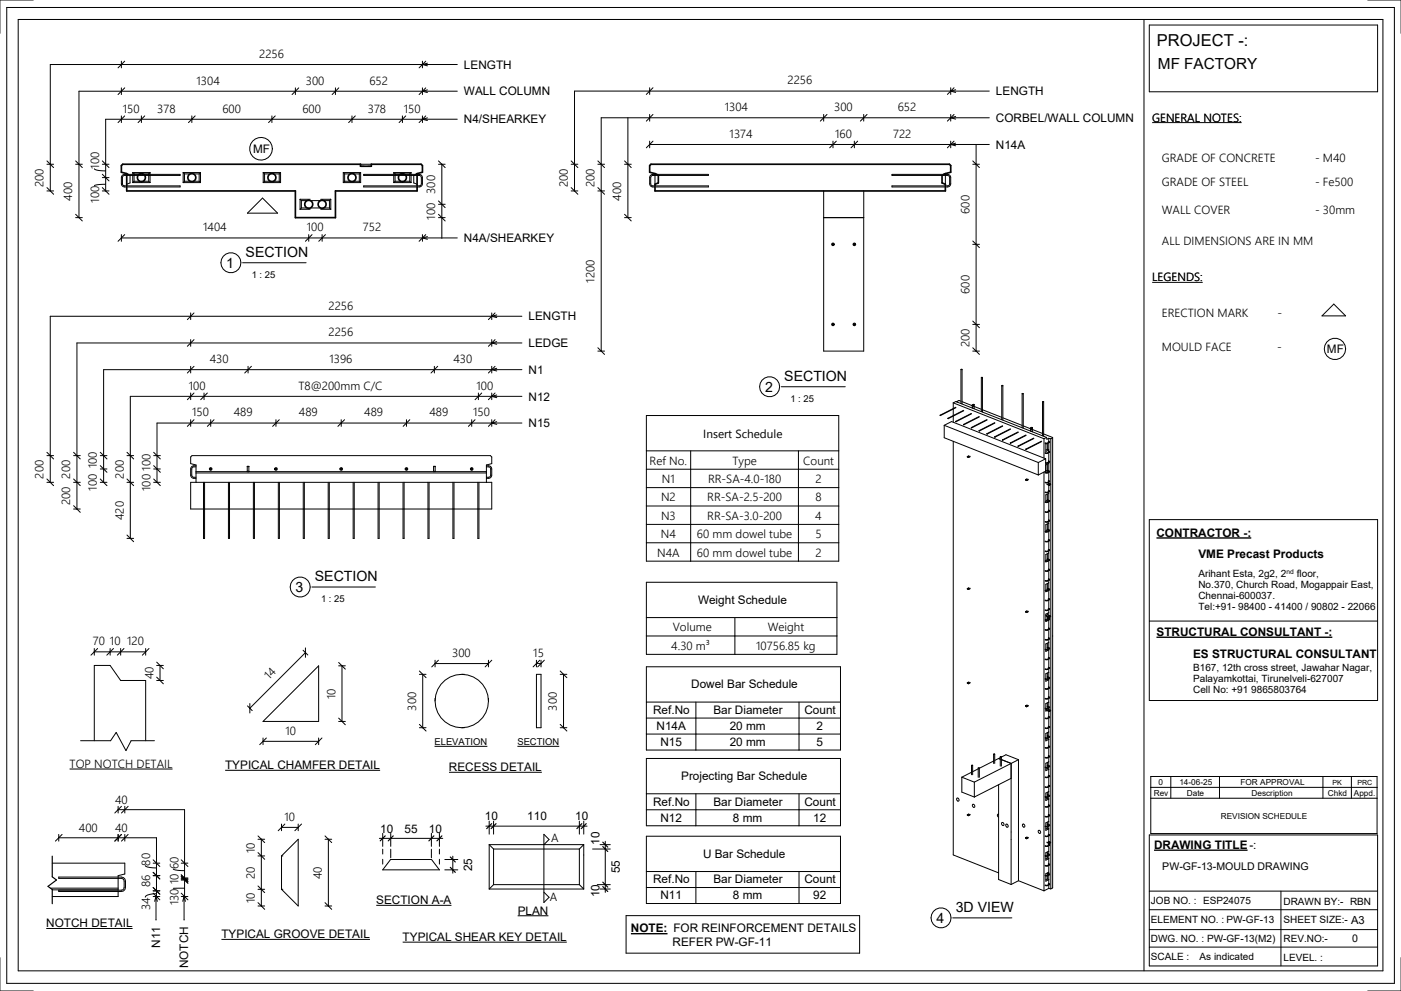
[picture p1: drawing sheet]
<svg xmlns="http://www.w3.org/2000/svg" width="420mm" height="297mm" viewBox="0 0 420 297" stroke-linecap="round" stroke-linejoin="round" font-family="sans-serif">
<g fill="none" stroke="#000" stroke-width=".3">
<path d="M2 2.2h416.1v292.6h-416.1zM5.5 5.8h409.2v285.3h-409.2zM10 0h-10v10M36.4 18.3v2M37.4 18.3l-2 2M126.7 18.3v2M127.7 18.3l-2 2M128.2 18.9l-1.5 .4 1.5 .4M137.1 19.3h-122v29.8M343 5.8v285.3M344.6 7.5h68.5v20h-68.5zM410.1 0h10v10"/>
<path d="M36.4 26.3v2M36.4 34.7v2M37.4 34.7l-2 2M37.4 26.3l-2 2M42.4 34.7v2M43.4 34.7l-2 2M57.5 34.7v2M58.5 34.7l-2 2M81.5 34.7v2M82.5 34.7l-2 2M88.6 26.3v2M89.6 26.3l-2 2"/>
<path d="M100.6 26.3v2M101.6 26.3l-2 2M105.5 34.7v2M106.5 34.7l-2 2M120.7 34.7v2M121.7 34.7l-2 2M126.7 26.3v2M126.7 34.7v2M127.7 34.7l-2 2M127.7 26.3l-2 2M128.2 35.3l-1.5 .4 1.5 .4M128.2 26.9l-1.5 .4 1.5 .4"/>
<path d="M137.1 35.7h-105.4v13.4M137.1 27.3h-113.4v37.9M188.3 35.3v29.9M194.8 26.3v2M194.8 34.3v2M195.8 34.3l-2 2M195.8 26.3l-2 2M247 34.3v2M248 34.3l-2 2M259 34.3v2M260 34.3l-2 2M285.1 26.3v2"/>
<path d="M285.1 34.3v2M286.1 34.3l-2 2M286.1 26.3l-2 2M286.5 34.9l-1.5 .4 1.5 .4M286.5 26.9l-1.5 .4 1.5 .4M296.6 27.3h-124.3v29.9M296.6 35.3h-116.3v70M14.1 48.2l2 2M14.1 49.2h2M14.1 56.2l2 2M14.1 57.2h2M15.1 49.2v8"/>
<path d="M22.7 49.2h2M22.7 48.2l2 2M28.3 50.6l1 .5 2.4 .1M30.7 49.2h2M30.7 57.2h2M30.7 48.2l2 2M30.7 52.2l2 2M30.7 53.2h2M30.7 56.2l2 2M31.7 55.2l-2.4 .2-1 .3M31.7 49.2v8M36.7 52.6l.7-.3h16.6v.3h-16.6l-.5 .2-.2 .4v2.1l.5 .4h16.8v.3h-16.9l-.4-.2-.3-.7v-1.9z"/>
<path d="M38 52l.6 .3M39 52.6v2.2l-1 .4M39.8 54.7h5.2M39.8 51.7h5.2M39.8 51.7v.6M39.8 52.6v2.1M39.8 51.7l.4 .4M40.2 54.3h1.7M40.2 52.1h1.7M40.2 54.3l-.4 .4M40.2 52.1v.2M40.2 52.6v1.7"/>
<path d="M42.9 54.3h1.7M42.9 52.1h1.7M44.6 54.3l.4 .4M44.6 52.1v.2M44.6 52.6v1.7M45 51.7v.6M45 52.6v2.1M45 51.7l-.4 .4M54.9 54.7h5.2M54.9 51.7h5.2M54.9 51.7v3M54.9 51.7l.4 .4"/>
<path d="M55.3 54.3h1.7M55.3 52.1h1.7M55.3 54.3l-.4 .4M55.3 52.1v2.2M58 54.3h1.7M58 52.1h1.7M59.7 54.3l.4 .4M59.7 52.1v2.2M60.1 51.7v3M60.1 51.7l-.4 .4M78.7 59.4l4.5 4.5h-9zM78.9 54.7h5.2"/>
<path d="M78.9 51.7h5.2M78.9 51.7v3M78.9 51.7l.4 .4M79.3 54.3h1.7M79.3 52.1h1.7M79.3 54.3l-.4 .4M79.3 52.1v2.2M82 54.3h1.7M82 52.1h1.7M83.7 54.3l.4 .4M83.7 52.1v2.2M84.1 51.7v3"/>
<path d="M84.1 51.7l-.4 .4M90 59.7h3M90 59.7v3M90 59.7l.4 .4M96.2 59.7h3M99.2 59.7v3M99.2 59.7l-.4 .4M102.9 54.7h5.2M102.9 51.7h5.2M102.9 51.7v3M102.9 51.7l.4 .4M103.3 54.3h1.8"/>
<path d="M103.3 52.1h1.8M103.3 54.3l-.4 .4M103.3 52.1v2.2M106 54.3h1.7M106 52.1h1.7M107.7 54.3l.4 .4M107.7 52.1v2.2M108.1 49.2h3.2M108.1 49.8h1.1M108.1 51.7v3M108.1 51.7l-.4 .4M109.1 52.3h16.8l.7 .7v2.3l-.4 .6-.5 .1h-16.6v-.3h16.6l.5-.2 .1-.4v-2l-.4-.5h-16.8z"/>
<path d="M110.3 49.8h1M118.1 54.7h5.2M118.1 51.7h5.2M118.1 51.7v.6M118.1 52.6v2.1M118.1 51.7l.4 .4M118.5 54.3l-.4 .4M118.5 54.3h1.7M118.5 52.1h1.7M118.5 52.1v.2M118.5 52.6v1.7M121.1 54.3h1.8"/>
<path d="M121.1 52.1h1.8M122.9 54.3l.4 .4M122.9 52.1v.2M122.9 52.6v1.7M123.3 51.7v.6M123.3 52.6v2.1M123.3 51.7l-.4 .4M124.1 52.6v2.2l1 .4M125.1 52l-.6 .3M131.5 49.2h2M131.5 48.2l2 2M132.5 49.2v22.2"/>
<path d="M171.3 49.2h2M171.3 57.2h2M171.3 56.2l2 2M171.3 48.2l2 2M179.3 49.2h2M179.3 57.2h2M179.3 56.2l2 2M179.3 48.2l2 2M187.3 49.2h2M187.3 48.2l2 2M194.8 42.3v2M194.8 43.3h101.8"/>
<path d="M195.1 52.6l.7-.3h16.6v.3h-16.6l-.5 .2-.2 .4v2.1l.5 .4h16.8v.3h-16.9l-.4-.2-.3-.7v-1.9zM195.8 42.3l-2 2M196.4 52v.3M196.4 52.6v2.6M247 57.2v48.1h12v-48.1M249.8 42.3v2M250.8 42.3l-2 2M256.2 42.3v2M257.2 42.3l-2 2M267.5 52.3h16.8l.7 .7v2.3l-.4 .6-.5 .1h-16.6v-.3h16.6l.5-.2 .1-.4v-2l-.4-.5h-16.8zM283.5 52v.3M283.5 52.6v2.6"/>
<path d="M285.1 42.3v2M286.1 42.3l-2 2M286.5 42.9l-1.5 .4 1.5 .4M291.7 49.2h2M291.7 48.2l2 2M292.7 43.3v62M22.7 65.2h2M22.7 64.2l2 2M36.4 70.3v2M37.4 70.3l-2 2M90 62.7h3M90.4 60.1h1.7"/>
<path d="M90.4 60.1v2.2M90.4 62.3l-.4 .4M90.4 62.3h1.7M92.6 70.3v2M93.1 60.1h3M93.1 62.3h3M93.6 70.3l-2 2M96.2 62.7h3M96.6 70.3v2M97.1 60.1h1.7M97.1 62.3h1.7M97.6 70.3l-2 2"/>
<path d="M98.8 62.3l.4 .4M98.8 60.1v2.2M126.7 70.3v2M127.7 70.3l-2 2M128.2 70.9l-1.5 .4 1.5 .4M131.5 65.2h2M131.5 64.2l2 2M131.5 60.2l2 2M131.5 61.2h2M137.1 71.3h-100.7M187.3 65.2h2M187.3 64.2l2 2"/>
<path d="M247 65.2h12M291.7 72.2l2 2M291.7 73.2h2M57.2 93.8v2M58.2 93.8l-2 2M147.4 93.8v2M148.4 93.8l-2 2M148.9 94.4l-1.5 .4 1.5 .4M156.5 94.8h-141.4v49.8M291.7 96.3l2 2M291.7 97.3h2M396.4 94.7l3.5-3.5 3.6 3.5z"/>
<path d="M57.2 109.8v2M57.2 117.8v2M57.2 101.8v2M58.2 109.8l-2 2M58.2 117.8l-2 2M58.2 101.8l-2 2M61.2 117.8v2M62.2 117.8l-2 2M74.4 109.8v2M75.4 109.8l-2 2M130.2 109.8v2M131.2 109.8l-2 2"/>
<path d="M143.4 117.8v2M144.4 117.8l-2 2M147.4 101.8v2M147.4 109.8v2M147.4 117.8v2M148.4 101.8l-2 2M148.4 109.8l-2 2M148.4 117.8l-2 2M148.9 102.4l-1.5 .4 1.5 .4M148.9 110.4l-1.5 .4 1.5 .4M148.9 118.4l-1.5 .4 1.5 .4M156.5 102.8h-133.4v49.8"/>
<path d="M156.5 110.8h-125.4v33.8M156.5 118.8h-117.4v42.6M179.3 105.3h2M179.3 104.3l2 2M288.1 110.8v10.2M288.1 110.7l.4 .1zM288.5 110.8v10.3M291.7 105.3h2M291.7 104.3l2 2M294.2 113.2v10.2M294.3 113.2h.3zM294.6 113.2v10.3"/>
<path d="M300.4 115.6v10.2M300.4 115.6h.3zM300.7 115.6v10.4M306.5 118v10.2M306.5 118h.3zM306.8 118v10.4M14.1 136.6h2M14.1 135.6l2 2M22.1 136.6h2M22.1 135.6l2 2M30.1 136.6h2M30.1 139.6l2 2"/>
<path d="M30.1 135.6l2 2M38.1 136.6h2M38.1 135.6l2 2M46.1 136.6h2M46.1 139.6l2 2M46.1 135.6l2 2M57.2 125.8v2M58.2 125.8l-2 2M58.8 140h-1l-.3 .6 .1 2.2 .4 .3h.8M58.8 139.6l-1.1 .2-.5 .8 .1 2.3 .6 .5h.9M63.2 125.8v2M64.2 125.8l-2 2"/>
<path d="M74.1 139.9h.5M82.7 125.8v2M83.7 125.8l-2 2M102.3 125.8v2M103.3 125.8l-2 2M121.9 125.8v2M122.9 125.8l-2 2M130 139.9h.5M141.4 125.8v2M142.4 125.8l-2 2M145.8 140h1l.3 .6-.1 2.2-.4 .3h-.8M145.8 139.6l1.2 .2 .4 .8-.1 2.3-.6 .5h-.9"/>
<path d="M147.4 125.8v2M148.4 125.8l-2 2M148.9 126.4l-1.5 .4 1.5 .4M156.5 126.8h-109.4v17.8M281.9 124.5v.1M281.9 124.5h.1M283.1 127.5l2.2-1.1 28.2 11.1M283.1 127.5v3.7l28.2 11.2M283.1 127.5l28.2 11.2M284.2 125.4l.1 .1M285.8 120.8v1.7M285.8 122.6v2"/>
<path d="M285.8 124.7v1.9M285.8 132.3v124l13.6 5.4M285.8 120.8l27.2 10.7M285.8 120.8l.8-.4 27.2 10.7M286.6 126.4h.1M286.6 122.1l-4.7 2.4M286.6 122.2l-4.6 2.4M286.9 120.4v.1M286.9 120.4l.4 .2M288.1 120.3l-.7-.2-.5 .3M288.5 120.4l3 1.2M288.9 127.3h.1"/>
<path d="M288.9 123l-4.7 2.4M289 123.1l-4.7 2.4M290 136.9l.4 .3M290 136.9l.4 .1M290.3 136.8h.3zM290.3 136.8h.1M290.4 137v.2M290.4 137.2h.1M290.4 137h.1M290.5 136.6l-.5 .3M290.9 136.9l-.5 .3M290.9 136.8l-.5 .2"/>
<path d="M291.2 123.9l-4.6 2.4M291.3 124.1l-4.7 2.3M291.5 121.5l.2 .1M291.5 121.5v.8M291.5 121.4l.2 .1M291.5 121.4v.1M291.7 121.6v.8M291.7 121.5v.1M291.8 121.6v.2M291.9 122.5h.1M292.1 121.3l-.6 .1M292.1 121.3v1.3"/>
<path d="M292.1 121.3l-.4 .2M292.1 121.9l2.1 .8M293.6 129.1v.1M293.6 129.1h.1M293.6 124.9l-4.7 2.3M293.6 125l-4.6 2.4M294.6 122.8l5.8 2.3M295.9 130.1h.1M295.9 125.8l-4.6 2.4M296 125.9l-4.8 2.3M298.2 131h.1M298.3 126.7l-4.7 2.4"/>
<path d="M298.3 126.8l-4.6 2.4M298.3 131h.1M300.6 131.9h.1M300.6 127.6l-4.7 2.4M300.6 132h.1M300.7 127.8l-4.7 2.3M300.7 125.3l5.8 2.2M302.9 132.8v.1M302.9 132.8h.1M302.9 128.6l-4.6 2.3M303 128.7l-4.7 2.4M305.3 133.7v.1"/>
<path d="M305.3 129.5l-4.7 2.4M305.3 129.6l-4.6 2.4M306.8 127.7l2.2 .8M307.6 134.7h.1M307.6 130.4l-4.7 2.4M307.7 130.5l-4.7 2.4M309 128.4v.8M309 128.4l.1 .1M309 128.3v.1M309 128.3l.1 .1M309.1 128.5v.8M309.1 128.4v.1"/>
<path d="M309.2 128.7l.2-.2-.2 .2M309.2 128.7h.1M309.2 128.6h.1M309.3 128.5l-.1 .2M309.4 129.4h.1M309.5 128.2l.1 1.3M309.5 128.2l-.4 .2M309.5 128.2l-.5 .1M309.6 128.8l3 1.2M309.9 131.3l-4.6 2.4M310 131.5l-4.7 2.2M311.3 138.7v3.7"/>
<path d="M312.3 132.3l-4.7 2.3M312.3 132.4l-4.6 2.4M312.6 120.4v10.3M312.6 120.4h.3zM312.9 130.1l2.7 1.2M312.9 120.4v10.4M313 131.5v5.8M313.5 137.5l.1 4.1 .7-.3M313.5 137.5l-2.2 1.2M313.8 133l-.2 .1v2.2l.9-.4-.5-.2M313.8 131.1l-.8 .4M313.8 131.1l.1 .6 .6-.3"/>
<path d="M314 133v1.7M314 139.2v1.8M314 134.7l-.4 .2M314.1 132.9h.1M314.3 132.4l.3 .1-.7 .4-.5-.1M314.3 135.3l.3 .2-.7 .3-.5-.1M314.3 138.3l.3 .1-.7 .4-.4-.1M314.4 132.3l.3 .2-.1 .2-.7 .3-.5-.1M314.4 135.2l.3 .2-.1 .2-.7 .4-.5-.2M314.4 138.2l.3 .3-.6 .3h-.6M314.5 131.4v.9M314.5 132.5v.1"/>
<path d="M314.5 132.8v2.5M314.5 135.4v.2M314.5 135.7v2.5M314.5 138.4v.1M314.5 138.7v2.5M314.5 139l-.9 .4M314.5 131.4l.6 .1M315.1 131.5v135M315.6 131.3v134.9l-.5 .3M315.6 131.3l-.5 .2M14.1 144.6h2M14.1 143.6l2 2"/>
<path d="M22.1 152.6h2M22.1 144.6h2M22.1 151.6l2 2M22.1 143.6l2 2M30.1 144.6h2M30.1 143.6l2 2M30.1 140.6h2M38.1 144.6h2M38.1 143.6l2 2M46.1 144.6h2M46.1 140.6h2M46.1 143.6l2 2"/>
<path d="M57.2 144.6h90.2v8h-90.2zM58.8 141.4h87M58.8 144.6v-5.2l-1.6-.4v-2l.4-.4h89.4l.4 .4v2l-1.6 .4v5.2M58.8 141.8h87M61 144.6v16.8h.3v-16.8M68.5 144.6v16.8h.3v-16.8M74.1 141.4v-1.6h.5v1.6M74.1 141.3h.5M76 144.6v16.8h.3v-16.8M83.5 144.6v16.8h.3v-16.8M90.9 144.6v16.8h.4v-16.8M98.4 144.6v16.8h.3v-16.8"/>
<path d="M105.9 144.6v16.8h.3v-16.8M113.4 144.6v16.8h.3v-16.8M120.8 144.6v16.8h.4v-16.8M128.3 144.6v16.8h.3v-16.8M130 141.4v-1.6h.5v1.6M130 141.3h.5M135.8 144.6v16.8h.3v-16.8M143.3 144.6v16.8h.3v-16.8M307.5 143.8l.3 .3M307.5 143.8l.3 .1M307.7 143.8l.3-.1zM307.8 143.9v.2"/>
<path d="M307.9 144.1h-.1M307.9 143.9h-.1M307.9 143.9v.2M308 143.5l-.5 .3M308.3 143.8l-.4 .3M308.3 143.7l-.4 .2M313 141.5v125.6M313.4 159.4l.2 .1M313.6 150.2l.4-.3 .6 .3-.7 .3-.5-.1M313.7 159.5h-.1M313.9 145.2l.6 .3M313.9 145.1l.6 .2"/>
<path d="M314 158.8l.6 .3-.7 .3-.5-.1M314 141l.7 .4-.8 .4-.5-.1M314 148.1v1.7l.7 .5-.8 .4-.5-.1M314 157.1v1.6l.7 .4-1.1 .4M314 158.9l.5 .2-.6 .3M314 158.8v.1M314 141h.1M314 141l-2.7 1.4M314 158.9l-.4 .2M314.2 141.2l.4 .2-.7 .3-.5-.1M314.3 144.2l.3 .1-.7 .4-.5-.2M314.3 147.1l.3 .2-.7 .3-.5-.1"/>
<path d="M314.3 153l.3 .2-.7 .3-.5-.1M314.3 156l.3 .1-.7 .3-.5-.1M314.3 144.1l.4 .2-.1 .2-.7 .3-.5-.1M314.4 147l.3 .2-.1 .2-.7 .3-.5-.1M314.4 152.9l.3 .2-.1 .2-.7 .3-.5-.1M314.4 155.8l.3 .2-.1 .3-.7 .3-.5-.2M314.4 144.9l.6 .2M314.4 145.1h.3zM314.5 141.3v.2M314.5 141.6v2.5M314.5 144.2v.2M314.5 144.5v.4"/>
<path d="M314.5 145.5v1.6M314.5 147.2v.2M314.5 147.5v2.5M314.5 150.3v-.2l-.8 .4M314.5 150.4v2.5M314.5 153.1v.1M314.5 153.4v2.5M314.5 156v.2M314.5 156.3v2.5M314.5 159v.1M314.5 159.3v2.5M314.5 147.9l-.9 .4v2.2"/>
<path d="M314.5 156.8l-.9 .5v2.2M314.5 145.2h.1M314.5 145.5h.1M314.5 145.3h.1M314.5 145.3v.2M314.6 145.3v.2M315 145.1v.1M315 145.2l-.4 .3M315 145.2l-.4 .1M344.6 155.8h68.5v54.2h-68.5zM38.1 161.4h2M38.1 160.4l2 2"/>
<path d="M290 176.5l.4 .2M290 176.5l.4 .1M290.3 176.4h.3zM290.3 176.4h.1M290.4 176.6v.1M290.4 176.7h.1M290.4 176.6h.1M290.5 176.2l-.5 .3M290.9 176.5l-.5 .2M290.9 176.3l-.5 .3M313.4 177.1h.7M313.4 168.1l.6 .1"/>
<path d="M314 176.3l.7 .5-1.1 .6v-.3M314 166v1.5l.7 .5-.8 .4-.5-.2M314 167.8v-.2l.6 .3-.5 .3M314 176.7v-.2l.6 .2-.7 .4-.5-.2M314 167.8l.5 .2v-.2M314 174.9v1.5M314 167.8l-.4 .2M314 176.7l.3 .2M314.3 161.9l.3 .1-.7 .3-.5-.1M314.3 164.8l.3 .1-.7 .4-.5-.1M314.3 170.7l.3 .1-.7 .4-.5-.1M314.3 173.6l.3 .2-.7 .3-.5-.1"/>
<path d="M314.3 179.5l.3 .2-.7 .3-.5-.1M314.4 161.7l.3 .2-.1 .3-.7 .3-.5-.2M314.4 164.7l.3 .2-.1 .2-.7 .3-.5-.1M314.4 170.6l.3 .2-.1 .2-.7 .3-.5-.1M314.4 173.5l.3 .2-.1 .2-.7 .3-.5-.1M314.4 179.4l.3 .2-.1 .2-.7 .3-.5-.1M314.5 161.9v.2M314.5 162.2v2.5M314.5 164.9v.1M314.5 165.2v2.5M314.5 168.1v2.5M314.5 170.8v.1"/>
<path d="M314.5 171.1v2.5M314.5 173.7v.2M314.5 174v2.5M314.5 176.6v.2M314.5 177v2.5M314.5 179.6v.2M314.5 179.9v2.5M314.5 165.8l-.9 .4v2.3l.2-.2M314.5 174.7l-.9 .5v1.8l.4-.3M28.3 194.4v2M28.3 195.4h15.4M29.3 194.4l-2 2"/>
<path d="M33 194.4v2M34 194.4l-2 2M36.2 194.4v2M37.2 194.4l-2 2M43.7 194.4v2M44.7 194.4l-2 2M47 199.5h2M47 198.5l2 2M48 199.5v4.5M90.9 194.9l1.4 1.5M91.6 195.7l-16.7 16.6M91.6 194.2v2.9"/>
<path d="M101.5 198.6l2 2M101.5 199.6h2M102.5 199.6v16.7M307.5 183.4l.3 .2M307.5 183.4l.3 .1M307.7 183.3h.3zM307.8 183.5v.1M307.9 183.5v.1M307.9 183.6h-.1M307.9 183.5h-.1M308 183.1l-.5 .3M308.3 183.4l-.4 .2"/>
<path d="M308.3 183.2l-.4 .3M313.4 194.6l.5 .1 .7-.3-.6-.3v.5M313.4 185.8l.2 .1M313.6 184.7l.9 .4M313.6 184.5l.9 .4M313.6 194.8v.1M313.9 184.4l-.2 .1M314 194l.7 .5-.8 .4-.5-.2M314 185.2l.7 .4-.8 .4-.5-.1M314 185.7v-.4l.6 .3-1 .3M314 183.9v.4l1 .4M314 184.9v.3"/>
<path d="M314 192.8v1.2M314 185.7l.2 .1M314 185.7l-.4 .2M314 194.6l.1 .1M314 194.6l-.2 .1M314.3 182.5l.3 .1-.7 .4-.5-.2M314.3 188.4l.3 .1-.7 .3-.5-.1M314.3 191.3l.3 .2-.7 .3-.5-.1M314.3 197.2l.3 .1-.7 .4-.5-.1M314.4 182.4l.3 .1-.1 .3-.7 .3-.5-.1M314.4 188.2l.3 .2-.1 .3-.7 .3-.5-.2M314.4 191.2l.3 .2-.1 .2-.7 .3-.5-.1"/>
<path d="M314.4 197.1l.3 .2-.1 .2-.7 .3-.5-.1M314.5 182.5v.2M314.5 182.8v1.7M314.5 185v.3M314.5 185.5v.2M314.5 185.8v2.5M314.5 188.4v.2M314.5 188.7v2.5M314.5 191.4v.1M314.5 191.7v2.5M314.5 194.3v.2M314.5 194.6v2.5"/>
<path d="M314.5 197.3v.1M314.5 197.6v2.5M314.5 183.7l-.9 .4v2.3l.8-.6M314.5 192.6l-.9 .5v2.2l.9-.5-.3-.1M314.5 184.8h.1M314.5 184.9v.2M314.5 185.1h.1M314.5 184.9h.1M314.6 184.6l-.2 .2M314.6 184.6v.1M314.6 184.9v.2M314.6 184.7l-.2 .1"/>
<path d="M315 184.7h.1M315 184.7l-.4 .4M315 184.7l-.4 .2M344.6 186.2h68.5M47 204h2M47 203l2 2M74.2 211.6l1.4 1.4M74.9 210.9v2.8M78.9 216.3l16.6-16.7v16.7zM101.5 216.3h2M101.5 215.3l2 2M130.5 209.4v.8"/>
<path d="M138.5 202.2h.8M138.5 218.2h.8M146.5 209.4v.8M160.8 202.2h1.4v16h-1.4zM290 204.7l.4 .3M290 204.7l.4 .1M290.3 204.7l.3-.1zM290.3 204.6h.1M290.4 204.8v.2M290.4 205h.1M290.4 204.8h.1M290.5 204.4l-.5 .3"/>
<path d="M290.9 204.6l-.5 .2M290.9 204.7l-.5 .3M307.5 211.6l.3 .3M307.5 211.6l.3 .1M307.7 211.6l.3-.1zM307.8 211.7v.2M307.9 211.7v.2M307.9 211.9h-.1M307.9 211.7h-.1M308 211.3l-.5 .3M308.3 211.6l-.4 .3M308.3 211.5l-.4 .2"/>
<path d="M313.4 212.4l.7 .1M313.4 203.5h.6M313.4 212.3l.6 .1M313.7 212.8l.8 .3M313.8 203.7l-.2 .1M314 203l.6 .2-.6 .3zM314 211.8l.6 .3-.6 .3zM314 201.8v1l.7 .5-.8 .4-.6-.1M314 210.7v1l.7 .4-1.1 .6M314 219.6v.9l.7 .5-.8 .4-.5-.1M314 212.5l.4 .2M314.1 203.6h.1"/>
<path d="M314.1 212.6l.9 .4M314.3 200.1l.3 .2-.7 .3-.5-.1M314.3 206l.3 .2-.7 .3-.5-.1M314.3 209l.3 .1-.7 .4-.5-.2M314.3 214.9l.3 .1-.7 .4-.5-.2M314.3 217.8l.3 .2-.7 .3-.5-.1M314.4 200l.3 .2-.1 .2-.7 .4-.5-.2M314.4 205.9l.3 .2-.1 .2-.7 .3-.5-.1M314.4 208.9l.3 .2-.1 .2-.7 .3-.5-.1M314.4 214.8l.3 .1-.1 .3-.7 .3-.5-.1M314.4 217.7l.3 .2-.1 .2-.7 .3-.5-.1M314.4 212.9h.3z"/>
<path d="M314.5 200.2v.2M314.5 200.5v2.5M314.5 203.2v.1M314.5 203.5v2.5M314.5 206.1v.2M314.5 206.4v2.5M314.5 209v.2M314.5 209.4v2.5M314.5 212v.2M314.5 212.3v.4M314.5 213.3v1.5M314.5 214.9v.2"/>
<path d="M314.5 215.3v2.4M314.5 217.9v.2M314.5 218.2v2.5M314.5 201.5l-.9 .5v2.2l.9-.4-.3-.2M314.5 210.5l-.9 .4v2.3l.3-.2 .6 .3M314.5 219.4l-.9 .5v2.2l.9-.4-.5-.3M314.5 213h.1M314.5 213.1v.2M314.5 213.3h.1M314.5 213.1l.1 .1M314.6 212.9h.1M314.6 213.2v.1"/>
<path d="M315 213l-.4 .3M315 213l-.4 .2M20.9 230.5h30.8M24.2 222.1h9l1.6-2.5 3 5.4 1.5-2.9h7M28.3 222.1v-22.6h4.7l3.2 4.5h7.5v18.1M67.5 230.9h46.5M78.9 222.2h16.6M78.9 221.2v2M79.9 221.2l-2 2M95.5 221.2v2M96.5 221.2l-2 2M286.9 239.3a.43 .43 0 0 1 .7 .3 .43 .43 0 0 1-.5 .5l-.3-.4z"/>
<path d="M288.4 233v4.5l3.7 1.5M288.4 233l3.7 1.5M291.3 229.5v2.8M291.3 231.5l-2.9 1.5M291.3 229.4l.3 .1zM291.6 229.5v2.8M292.1 234.5v4.5M293.3 230.3v2.7M293.3 230.5l-1.7 .8M293.3 230.2l.3 .1zM293.6 230.3v2.7M297.9 226.1v2.8"/>
<path d="M297.9 228.2l-4.3 2.1M297.9 226.1h.4zM298.3 226.1v2.8M299.4 227.4l.5 .2M299.4 235.3v28.4l3.8 1.5M299.9 226.9v2.8M299.9 227.1l-1.6 .9M299.9 226.9h.4zM300.2 227.7l3 1.2v36.3M300.3 227l1.3-.7 3.8 1.5M300.3 226.9v2.8M303.2 233.3l-11.1 5.7"/>
<path d="M305.4 227.8l-13.3 6.7M305.4 227.8v36.2M313.4 221.1l.6 .1M313.4 230h.6M313.4 238.8l.6 .1M314 220.6l.6 .3-.6 .3zM314 229.5l.6 .2-.6 .3M314 238.3l.6 .3-.6 .3M314 228.6v.8l.7 .4-.8 .4-.5-.1M314 237.5v.7l.7 .5-.8 .4-.5-.2M314 221.3v.1M314 229.5v.6"/>
<path d="M314 230.2v.2M314 238.3v.6M314 239v.3M314 221.4l-.4 .3M314 230.4l-.4 .2M314 239.3l-.4 .3M314.3 223.7l.3 .2-.7 .3-.5-.1M314.3 226.7l.3 .1-.7 .3-.5-.1M314.3 232.6l.3 .1-.7 .3-.5-.1M314.3 235.5l.3 .1-.7 .4-.5-.1M314.4 223.6l.3 .2-.1 .2-.7 .3-.5-.1M314.4 226.5l.3 .2-.1 .3-.7 .3-.5-.2"/>
<path d="M314.4 232.4l.3 .2-.1 .2-.7 .4-.5-.2M314.4 235.4l.3 .2-.1 .2-.7 .3-.6-.1M314.5 220.8v.2M314.5 221.1v2.5M314.5 223.8v.1M314.5 224.1v2.5M314.5 226.7v.2M314.5 227v2.5M314.5 229.7v.1M314.5 230v2.5M314.5 232.6v.2M314.5 232.9v2.5"/>
<path d="M314.5 235.6v.1M314.5 235.9v2.5M314.5 238.5v.2M314.5 238.8v2.5M314.5 228.4l-.9 .4v2.3l.9-.5-.5-.2M314.5 237.3l-.9 .5v2.2l.9-.5-.5-.2M15.7 258.8h21.7v3.2l-2 .5v4.4M17.6 251.2h29.3v17.6M17.6 250.2v2M18.6 250.2l-2 2M35.4 242.7h19.9v26.1M35.4 241.7v2"/>
<path d="M35.4 250.2v2M36.4 241.7l-2 2M36.4 250.2l-2 2M37.4 241.7v2M37.4 250.2v2M38.4 241.7l-2 2M38.4 250.2l-2 2M43.5 259.5a2.97 2.97 0 0 0 2.4 .7h1M45.9 258.8h2M45.9 257.8l2 2M54.3 257.8l2 2M54.3 258.8h2"/>
<path d="M77.4 256.6h2M77.4 255.6l2 2M77.4 250.6l2 2M77.4 251.6h2M78.4 251.6v20M84.4 247v2M84.4 256.6v10M84.4 256.6l5-5v20l-5-5M84.4 256.6h.4M84.4 248h5M85.4 247l-2 2M89.4 247v2"/>
<path d="M90.4 247l-2 2M97.5 251.6h2M97.5 250.6l2 2M98.5 251.6v20M114.7 254.6v1.4M114.7 257.6v1.5M117.1 257.7h12.3l2.4 3.1h-17.1zM117.2 254.6v2.6M129.3 254.6v2.6M131.8 254.6v1.4M131.8 257.6v1.5M146.7 253.2h28.3"/>
<path d="M146.7 253.2v13.3M146.7 253.2l1.3 1.3M148 254.5h25.7M148 254.5v10.7M163.1 253.2l1.5-1.5-1.5-1.6v20.5l1.5-1.6-1.5-1.5M173.7 254.5v10.7M175 253.2v13.3M175 253.2l-1.3 1.3M290 244.3l.4 .2M290 244.3l.4 .1M290.3 244.2h.3zM290.4 244.4v.1"/>
<path d="M290.4 244.5h.1M290.4 244.4h.1M290.5 244l-.5 .3M290.9 244.3l-.5 .2M290.9 244.2l-.5 .2M291.7 241.2a.43 .43 0 0 1 .6 .3 .43 .43 0 0 1-.5 .5l-.2-.4zM299.4 244.1l-.4 .3 .4 .6M300.4 246.6a.43 .43 0 0 1 .6 .3 .43 .43 0 0 1-.4 .5l-.3-.4zM301.7 247.1a.43 .43 0 0 1 .6 .3 .43 .43 0 0 1-.5 .5l-.2-.4zM306.7 247.1a.43 .43 0 0 1 .6 .3 .43 .43 0 0 1-.5 .5l-.2-.4zM307.5 251.2l.3 .2M307.5 251.2l.3 .1"/>
<path d="M307.7 251.1h.3zM307.8 251.3v.1M307.9 251.3v.1M307.9 251.4h-.1M307.9 251.3h-.1M308 250.9l-.5 .3M308.3 251.2l-.4 .2M308.3 251.1l-.4 .2M311.4 249a.43 .43 0 0 1 .6 .3 .43 .43 0 0 1-.4 .5l-.3-.4zM313.4 247.6l.6 .1M313.4 256.5l.6 .1M313.9 252.5l.6 .2"/>
<path d="M313.9 252.6l.6 .3M314 247.2l.6 .2-.6 .3zM314 256l.6 .3-.6 .3zM314 255.9l.7 .4-.8 .4-.5-.1M314 246.5v.5l.7 .5-.8 .4-.5-.1M314 247.9v.4M314 255.4v.5M314 256.7v.5M314 248.3l-.4 .2M314 257.2l-.4 .2M314.3 241.4l.3 .1-.7 .4-.5-.2M314.3 244.3l.3 .2-.7 .3-.5-.1"/>
<path d="M314.3 250.2l.3 .2-.7 .3-.5-.1M314.3 253.2l.3 .1-.7 .3-.5-.1M314.3 259.1l.3 .1-.7 .3-.5-.1M314.4 241.3l.3 .2-.1 .2-.7 .3-.5-.1M314.4 244.2l.3 .2-.1 .2-.7 .3-.5-.1M314.4 250.1l.3 .2-.1 .2-.7 .3-.5-.1M314.4 253l.3 .2-.1 .3-.7 .3-.5-.1M314.4 258.9l.3 .2-.1 .3-.7 .3-.5-.2M314.4 252.2l.6 .3M314.5 241.5v.1M314.5 241.8v2.5M314.5 244.4v.2"/>
<path d="M314.5 244.7v2.5M314.5 247.3v.2M314.5 247.6v2.5M314.5 250.3v.2M314.5 250.6v1.7M314.5 252.8v.3M314.5 253.2v.2M314.5 253.5v2.5M314.5 256.2v.1M314.5 256.5v2.5M314.5 259.1v.2M314.5 259.4v2.5"/>
<path d="M314.5 246.3l-.9 .4v2.2l.9-.4-.5-.2M314.5 255.2l-.9 .4v2.3l.9-.5-.5-.2M314.5 252.6h.1M314.5 252.7v.2M314.5 252.9h.1M314.5 252.7h.1M314.6 252.4l-.2 .2M314.6 252.4v.1M314.6 252.7v.2M314.6 252.5l-.2 .1M315 252.5l-.4 .4M315 252.5l-.4 .2"/>
<path d="M344.6 250.3h68.5v39.3h-68.5zM13.9 278.4h25.8M15.1 266.3h20.3M15.7 266.8h19.7M17.6 262.9h18.8l.6 .2 .5 .4 .1 2.6-.1 .6-.5 .4-.6 .2h-18.8v-.4h18.8l.4-.1 .4-.7-.1-2.4-.7-.4h-18.8zM35.4 267.3v1.5h-19.7M45.9 268.8h2M45.9 267.8l2 2M45.9 262.5h2M45.9 261.5l2 2M45.9 267.1h2M45.9 266.1l2 2"/>
<path d="M46.8 268.7v7.1M46.8 268.7l-.4 1.5M46.8 268.7l.4 1.5M46.9 267.9a4.1 4.1 0 0 0-3.4 1.1M52 260.5l.6 .3 2.7 .2M54.3 268.8h2M54.3 267.8l2 2M54.3 263.3h2M54.3 262.3l2 2M54.3 263.8h2M54.3 262.8l2 2M55.2 268.7v7.1"/>
<path d="M55.2 268.7l-.4 1.5M55.2 268.7l.4 1.5M55.3 266.3h-3.3M77.4 266.6h2M77.4 270.6l2 2M77.4 271.6h2M77.4 265.6l2 2M84.4 266.6h.4M97.5 271.6h2M97.5 270.6l2 2M146.7 266.5h28.3M148 265.2h25.7"/>
<path d="M148 265.2l-1.3 1.3M173.7 265.2l1.3 1.3M187.7 274.5h70v11.3h-70zM305.4 264l7.6 3.1M305.4 264l-2.2 1.2M313.4 262.4h.6M314 261.9l.6 .2-.6 .3zM314 261.7l.7 .5-.8 .4-.5-.1M314 262.6v.9M314 263.5l-.4 .2M314.3 265l.3 .1-.7 .3-.5-.1M314.4 264.8l.3 .2-.1 .3-.7 .3-.5-.2"/>
<path d="M314.5 266.3l.6 .2M314.5 266.3l-1.5 .8M314.5 262.1v.1M314.5 262.4v2.5M314.5 265v.2M314.5 265.3v1M314.5 261.5l-.9 .4v2.3l.9-.5-.5-.2M344.6 272.7h68.5M344.6 267.2h68.5M344.6 278.7h68.5M384.1 267.2v22.4M0 287.1v10h10"/>
<path d="M66.4 281.6h44.5M344.6 283.9h68.5M420.1 287.1v10h-10"/>
<circle cx="78.3" cy="44.6" r="3.4"/>
<circle cx="249.8" cy="73.2" r=".4"/>
<circle cx="256.2" cy="73.2" r=".4"/>
<circle cx="249.8" cy="97.3" r=".4"/>
<circle cx="256.2" cy="97.3" r=".4"/>
<circle cx="400.3" cy="104.6" r="3.2"/>
<circle cx="291.9" cy="121.7" r=".15"/>
<circle cx="63.2" cy="140.6" r=".4"/>
<circle cx="82.7" cy="140.6" r=".4"/>
<circle cx="102.3" cy="140.6" r=".4"/>
<circle cx="121.9" cy="140.6" r=".4"/>
<circle cx="141.4" cy="140.6" r=".4"/>
<circle cx="138.5" cy="210.2" r="8"/>
</g>
<g fill="none" stroke="#000" stroke-width=".5">
<path d="M38 52.3v-.3l-1.6-.4v-2l.4-.4h71.3v.6h3.2v-.6h15l.4 .4v2l-1.6 .4v.3M38 52.6v3.1M38 56v1.2h50.6v8h12v-8h24.5v-1.2M41.4 52.6a1.19 1.19 0 0 0 1 1.8 1.19 1.19 0 0 0 1-1.8M41.7 52.3a1.2 1.2 0 0 1 1.4 0M119.7 52.6a1.19 1.19 0 0 0 1 1.8 1.19 1.19 0 0 0 1-1.8M120 52.3a1.2 1.2 0 0 1 1.4 0M125.1 52.6v3.1M196.4 56v1.2h87.1v-1.2M197 52.3l-2.2-.7v-2l.4-.4h89.5l.4 .4v2l-2.2 .7M197.4 52.6v2.2l-1 .4v.5M282.5 52.6v2.2l1 .4v.5"/>
<circle cx="57.5" cy="53.2" r="1.2"/>
<circle cx="81.5" cy="53.2" r="1.2"/>
<circle cx="105.5" cy="53.2" r="1.2"/>
<circle cx="92.6" cy="61.2" r="1.2"/>
<circle cx="96.6" cy="61.2" r="1.2"/>
</g>
<g fill="#000">
<circle cx="249.8" cy="73.2" r=".4"/>
<circle cx="256.2" cy="73.2" r=".4"/>
<circle cx="249.8" cy="97.3" r=".4"/>
<circle cx="256.2" cy="97.3" r=".4"/>
<circle cx="63.2" cy="140.6" r=".4"/>
<circle cx="82.7" cy="140.6" r=".4"/>
<circle cx="102.3" cy="140.6" r=".4"/>
<circle cx="121.9" cy="140.6" r=".4"/>
<circle cx="141.4" cy="140.6" r=".4"/>
</g>
<path d="M15.7 256.7v6.2l1.2 .9-2.5 1.9 1.3 1v4.2" fill="none" stroke="#000" stroke-width=".35"/>
<g fill="#fff">
<path d="M346.9 9.5h27.5v5.4h-27.5z"/>
<path d="M405.1 273.8h4.1v3.9h-4.1z"/>
<path d="M346.8 187.4h51.8v4.1h-51.8z"/>
<path d="M357.7 193.9h54.2v4.1h-54.2z"/>
<path d="M346 251.2h27.6v4.2h-27.6z"/>
<path d="M373.6 251.2h1v4.2h-1z"/>
<path d="M374.6 251.2h2.2v4.2h-2.2z"/>
<path d="M346.8 157.6h27.9v4.1h-27.9z"/>
<path d="M359.3 164.1h37.3v4.1h-37.3z"/>
<path d="M359.7 285.1h16.3v3.3h-16.3z"/>
<path d="M405.5 279.4h1.7v3.7h-1.7z"/>
<path d="M367.7 274.1h14.3v3.3h-14.3z"/>
<path d="M347.2 16.6h29.6v5.1h-29.6z"/>
<path d="M348.5 258h44.2v3.6h-44.2z"/>
<path d="M361.9 279.8h20.4v3.3h-20.4z"/>
<path d="M404.8 268.8h6.2v3.3h-6.2z"/>
<path d="M360.7 268.5h14.3v3.3h-14.3z"/>
</g>
<path d="M346.8 161.3h28.4M346.8 191h52.7M346 254.9h28.1M189.2 279.9h10.9" fill="none" stroke="#000" stroke-width=".41"/>
<g fill="none" stroke="#000" stroke-width=".3">
<path d="M345.5 36.8h26.8M72.7 78.8h19.1M345.5 84.7h15.1M234.3 115.9h19.1M193.8 124.6h57.7v43.6h-57.7zM193.8 135.2h57.7M207.1 135.2v33M239.4 135.2v33M193.8 157.2h57.7M193.8 151.7h57.7M193.8 146.2h57.7M193.8 140.7h57.7"/>
<path d="M93.5 176h19.1M193.8 174.6h57.1v21.6h-57.1zM193.8 162.7h57.7M130.5 198.9h16M130.5 197.9v2M131.5 197.9l-2 2M146.5 197.9v2M147.5 197.9l-2 2M160.8 198.9h1.4M160.8 197.9v2M161.8 197.9l-2 2M162.2 197.9v2"/>
<path d="M163.2 197.9l-2 2M193.8 190.7h57.1M193.8 199.9h58.2v25h-58.2zM193.8 185.1h57.1M220.3 185.1v11.1M125.7 201.2l2 2M125.7 202.2h2M125.7 217.2l2 2M125.7 218.2h2M126.7 202.2v16M168 202.2h2M168 218.2h2"/>
<path d="M168 217.2l2 2M168 201.2l2 2M169 202.2v16M193.8 215.3h58.2M193.8 210.5h58.2M208.7 210.5v14.4M239.6 210.5v14.4M130.3 223.7h15.8M134.6 231.5h27.9M155.1 223.7h12.6M193.8 227.4h58.2v20.2h-58.2zM193.8 220.1h58.2"/>
<path d="M193.8 238h58.2M208.7 238v9.6M239.6 238v9.6M345 232.8h67.9v17.1h-67.9zM345 236h67.9M345 239.3h67.9M351.1 232.8v6.5M365.7 232.8v6.5M396.7 232.8v6.5M405.2 232.8v6.5M113.7 251.3h19.1M114.7 249.8v3.9"/>
<path d="M117.2 249.8v3.9M129.3 249.8v3.9M131.8 249.8v3.9M133.4 257.7h3.9M135.8 256.7v5.1M145.7 247.7h30.3M146.7 246.2v3.9M148 246.2v3.9M173.7 246.2v3.9M175 246.2v3.9M177.7 254.5h5.3M179.9 253.2h3.1"/>
<path d="M181.5 252.2v15.3M193.8 250.7h58.2v20.2h-58.2zM193.8 242.8h58.2M112.8 271.4h22.6M133.4 260.8h3.9M155.2 274.5h9.2M179.1 265.2h3.9M179.9 266.5h3.1M193.8 266.1h58.2M193.8 261.3h58.2M208.7 261.3v9.6M239.6 261.3v9.6"/>
<path d="M285.7 275.2h17.7M120.7 282.4h49.3"/>
<circle cx="69.2" cy="78.8" r="3"/>
<circle cx="230.8" cy="115.9" r="3"/>
<circle cx="90" cy="176" r="3"/>
<circle cx="282.2" cy="275.2" r="3"/>
</g>
<g fill="none" stroke="#000" stroke-width=".35">
<path d="M115.5 250.6l-1.5 1.5M117.9 250.6l-1.5 1.5M130.1 250.6l-1.5 1.5M132.5 250.6l-1.5 1.5M135 256.9l1.5 1.5M147.4 246.9l-1.5 1.5M148.7 246.9l-1.5 1.5M174.5 246.9l-1.5 1.5M175.8 246.9l-1.5 1.5M180.7 253.8l1.5 1.5M180.7 252.5l1.5 1.5M135 260l1.5 1.5"/>
<path d="M180.7 265.8l1.5 1.5M180.7 264.5l1.5 1.5"/>
</g>
<text font-size="4.9" x="346.9" y="13.9">PROJECT -:</text>
<text font-size="4.6" x="347.2" y="20.7">MF FACTORY</text>
<g font-size="4.2">
<text x="73.6" y="77.1">SECTION</text>
<text x="67.9" y="80.2">1</text>
<text x="229.4" y="117.4">2</text>
<text x="235.2" y="114.2">SECTION</text>
<text x="88.6" y="177.4">3</text>
<text x="94.4" y="174.3">SECTION</text>
<text x="286.6" y="273.5">3D VIEW</text>
<text x="280.8" y="276.6">4</text>
</g>
<g font-size="3.5">
<text x="77.7" y="17.4">2256</text>
<text x="139.1" y="20.6">LENGTH</text>
<text x="58.9" y="25.4">1304</text>
<text x="91.7" y="25.4">300</text>
<text x="110.8" y="25.4">652</text>
<text x="139.1" y="28.6">WALL COLUMN</text>
<text x="236.1" y="25.3">2256</text>
<text x="298.6" y="28.6">LENGTH</text>
<text x="36.8" y="33.8">150</text>
<text x="47.1" y="33.8">378</text>
<text x="66.7" y="33.8">600</text>
<text x="90.7" y="33.8">600</text>
<text x="110.3" y="33.8">378</text>
<text x="121.1" y="33.8">150</text>
<text x="217.3" y="33.3">1304</text>
<text x="250.1" y="33.3">300</text>
<text x="269.2" y="33.3">652</text>
<text x="139.1" y="37">N4/SHEARKEY</text>
<text x="218.8" y="41.3">1374</text>
<text x="250.4" y="41.3">160</text>
<text x="267.8" y="41.3">722</text>
<text x="298.6" y="36.6">CORBEL/WALL COLUMN</text>
<text x="345.5" y="36.4">GENERAL NOTES:</text>
<text x="75.9" y="45.9">MF</text>
<text x="298.6" y="44.6">N14A</text>
<text x="29.7" y="50.6" transform="rotate(-90 29.7 50.6)">100</text>
<text x="348.4" y="48.6">GRADE OF CONCRETE</text>
<text x="394.3" y="48.6">- M40</text>
<text x="13.1" y="56.1" transform="rotate(-90 13.1 56.1)">200</text>
<text x="130.5" y="58.1" transform="rotate(-90 130.5 58.1)">300</text>
<text x="170.3" y="56.1" transform="rotate(-90 170.3 56.1)">200</text>
<text x="178.3" y="56.1" transform="rotate(-90 178.3 56.1)">200</text>
<text x="348.4" y="55.8">GRADE OF STEEL</text>
<text x="394.3" y="55.8">- Fe500</text>
<text x="21.7" y="60.1" transform="rotate(-90 21.7 60.1)">400</text>
<text x="29.7" y="60.8" transform="rotate(-90 29.7 60.8)">100</text>
<text x="130.5" y="65.8" transform="rotate(-90 130.5 65.8)">100</text>
<text x="186.3" y="60.1" transform="rotate(-90 186.3 60.1)">400</text>
<text x="290.7" y="64.1" transform="rotate(-90 290.7 64.1)">600</text>
<text x="348.4" y="64.3">WALL COVER</text>
<text x="394.3" y="64.3">- 30mm</text>
<text x="60.9" y="69.3">1404</text>
<text x="92" y="69.3">100</text>
<text x="108.8" y="69.3">752</text>
<text x="139.1" y="72.6">N4A/SHEARKEY</text>
<text x="348.4" y="73.5">ALL DIMENSIONS ARE IN MM</text>
<text x="178.3" y="84.8" transform="rotate(-90 178.3 84.8)">1200</text>
<text x="290.7" y="88.1" transform="rotate(-90 290.7 88.1)">600</text>
<text x="345.5" y="84.3">LEGENDS:</text>
<text x="98.5" y="92.8">2256</text>
<text x="348.4" y="95.1">ERECTION MARK</text>
<text x="383" y="95.1">-</text>
<text x="98.5" y="100.8">2256</text>
<text x="158.5" y="96.1">LENGTH</text>
<text x="158.5" y="104.1">LEDGE</text>
<text x="290.7" y="104.1" transform="rotate(-90 290.7 104.1)">200</text>
<text x="348.4" y="105.3">MOULD FACE</text>
<text x="382.9" y="105.3">-</text>
<text x="397.9" y="106">MF</text>
<text x="62.9" y="108.8">430</text>
<text x="98.8" y="108.8">1396</text>
<text x="136" y="108.8">430</text>
<text x="158.5" y="112.1">N1</text>
<text x="56.6" y="116.8">100</text>
<text x="89.5" y="116.8">T8@200mm C/C</text>
<text x="142.9" y="116.8">100</text>
<text x="57.6" y="124.8">150</text>
<text x="70.1" y="124.8">489</text>
<text x="89.6" y="124.8">489</text>
<text x="109.2" y="124.8">489</text>
<text x="128.8" y="124.8">489</text>
<text x="141.9" y="124.8">150</text>
<text x="158.5" y="120.1">N12</text>
<text x="158.5" y="128.1">N15</text>
<text x="210.9" y="131.3">Insert Schedule</text>
<text x="13.1" y="143.5" transform="rotate(-90 13.1 143.5)">200</text>
<text x="21.1" y="143.5" transform="rotate(-90 21.1 143.5)">200</text>
<text x="29.1" y="140.4" transform="rotate(-90 29.1 140.4)">100</text>
<text x="37.1" y="143.5" transform="rotate(-90 37.1 143.5)">200</text>
<text x="45.1" y="141.2" transform="rotate(-90 45.1 141.2)">100</text>
<text x="194.8" y="139.3">Ref No.</text>
<text x="219.6" y="139.3">Type</text>
<text x="240.9" y="139.3">Count</text>
<text x="29.1" y="147.1" transform="rotate(-90 29.1 147.1)">100</text>
<text x="45.1" y="147.2" transform="rotate(-90 45.1 147.2)">100</text>
<text x="198.5" y="144.8">N1</text>
<text x="212.3" y="144.8">RR-SA-4.0-180</text>
<text x="244.5" y="144.8">2</text>
<text x="21.1" y="151.5" transform="rotate(-90 21.1 151.5)">200</text>
<text x="37.1" y="155.9" transform="rotate(-90 37.1 155.9)">420</text>
<text x="198.2" y="150.3">N2</text>
<text x="198.2" y="155.8">N3</text>
<text x="212.1" y="150.3">RR-SA-2.5-200</text>
<text x="212.1" y="155.8">RR-SA-3.0-200</text>
<text x="244.5" y="155.8">4</text>
<text x="244.5" y="150.3">8</text>
<text x="198.2" y="161.4">N4</text>
<text x="209" y="161.4">60 mm dowel tube</text>
<text x="244.5" y="161.4">5</text>
<text x="346.8" y="160.9">CONTRACTOR -:</text>
<text x="197" y="166.9">N4A</text>
<text x="209" y="166.9">60 mm dowel tube</text>
<text x="244.5" y="166.9">2</text>
<text x="359.3" y="167.3">VME Precast Products</text>
<text x="209.3" y="181">Weight Schedule</text>
<text x="201.7" y="189.3">Volume</text>
<text x="230.2" y="189.3">Weight</text>
<text x="346.8" y="190.7">STRUCTURAL CONSULTANT -:</text>
<text x="27.8" y="193.4">70</text>
<text x="33" y="193.4">10</text>
<text x="38.1" y="193.4">120</text>
<text x="135.6" y="196.9">300</text>
<text x="159.9" y="196.9">15</text>
<text x="201.3" y="194.8">4.30 m³</text>
<text x="226.8" y="194.8">10756.85 kg</text>
<text x="357.7" y="197.1">ES STRUCTURAL CONSULTANT</text>
<text x="46" y="203.7" transform="rotate(-90 46 203.7)">40</text>
<text x="80.7" y="203.7" transform="rotate(-45 80.7 203.7)">14</text>
<text x="100.6" y="209.6" transform="rotate(-90 100.6 209.6)">10</text>
<text x="207.3" y="206.3">Dowel Bar Schedule</text>
<text x="124.8" y="213" transform="rotate(-90 124.8 213)">300</text>
<text x="167" y="213" transform="rotate(-90 167 213)">300</text>
<text x="195.8" y="214">Ref.No</text>
<text x="213.9" y="214">Bar Diameter</text>
<text x="241.2" y="214">Count</text>
<text x="85.6" y="220.3">10</text>
<text x="196.9" y="218.8">N14A</text>
<text x="218.8" y="218.8">20 mm</text>
<text x="244.8" y="218.8">2</text>
<text x="198" y="223.6">N15</text>
<text x="218.8" y="223.6">20 mm</text>
<text x="244.8" y="223.6">5</text>
<text x="20.9" y="230.2">TOP NOTCH DETAIL</text>
<text x="67.5" y="230.6">TYPICAL CHAMFER DETAIL</text>
<text x="134.6" y="231.1">RECESS DETAIL</text>
<text x="204.2" y="233.8">Projecting Bar Schedule</text>
<text x="34.5" y="241.1">40</text>
<text x="145.4" y="245.9">10</text>
<text x="158.1" y="245.9">110</text>
<text x="172.4" y="245.9">10</text>
<text x="195.8" y="241.5">Ref.No</text>
<text x="213.9" y="241.5">Bar Diameter</text>
<text x="241.2" y="241.5">Count</text>
<text x="23.7" y="249.3">400</text>
<text x="34.5" y="249.3">40</text>
<text x="85.3" y="246.1">10</text>
<text x="114" y="249.6">10</text>
<text x="121.3" y="249.6">55</text>
<text x="128.6" y="249.6">10</text>
<text x="198" y="246.3">N12</text>
<text x="219.8" y="246.3">8 mm</text>
<text x="243.9" y="246.3">12</text>
<text x="76.4" y="255.7" transform="rotate(-90 76.4 255.7)">10</text>
<text x="165.3" y="252.5">A</text>
<text x="179.7" y="253.3" transform="rotate(-90 179.7 253.3)">10</text>
<text x="210.8" y="257.1">U Bar Schedule</text>
<text x="346" y="254.5">DRAWING TITLE</text>
<text x="374.6" y="254.5">-:</text>
<text x="45.1" y="259.5" transform="rotate(-90 45.1 259.5)">80</text>
<text x="53.5" y="260.5" transform="rotate(-90 53.5 260.5)">60</text>
<text x="76.4" y="263.5" transform="rotate(-90 76.4 263.5)">20</text>
<text x="96.5" y="263.5" transform="rotate(-90 96.5 263.5)">40</text>
<text x="141.6" y="261.2" transform="rotate(-90 141.6 261.2)">25</text>
<text x="185.8" y="261.8" transform="rotate(-90 185.8 261.8)">55</text>
<text x="45.1" y="266.1" transform="rotate(-90 45.1 266.1)">86</text>
<text x="53.5" y="265.1" transform="rotate(-90 53.5 265.1)">10</text>
<text x="179.7" y="269" transform="rotate(-90 179.7 269)">10</text>
<text x="195.8" y="264.8">Ref.No</text>
<text x="198" y="269.6">N11</text>
<text x="213.9" y="264.8">Bar Diameter</text>
<text x="219.8" y="269.6">8 mm</text>
<text x="241.2" y="264.8">Count</text>
<text x="243.9" y="269.6">92</text>
<text x="45.1" y="272.8" transform="rotate(-90 45.1 272.8)">34</text>
<text x="53.5" y="271.5" transform="rotate(-90 53.5 271.5)">130</text>
<text x="76.4" y="270.7" transform="rotate(-90 76.4 270.7)">10</text>
<text x="112.8" y="271">SECTION A-A</text>
<text x="155.2" y="274.2">PLAN</text>
<text x="164.9" y="270.1">A</text>
<text x="13.9" y="278">NOTCH DETAIL</text>
<text x="66.4" y="281.3">TYPICAL GROOVE DETAIL</text>
<text x="189.2" y="279.5">NOTE: FOR REINFORCEMENT DETAILS</text>
<text x="48" y="284.2" transform="rotate(-90 48 284.2)">N11</text>
<text x="120.7" y="282.1">TYPICAL SHEAR KEY DETAIL</text>
<text x="201.7" y="283.6">REFER PW-GF-11</text>
<text x="56.5" y="290.3" transform="rotate(-90 56.5 290.3)">NOTCH</text>
</g>
<text font-size="3.4" x="405.1" y="276.9">A3</text>
<g font-size="3.2">
<text x="348.5" y="260.9">PW-GF-13-MOULD DRAWING</text>
<text x="405.5" y="282.4">0</text>
</g>
<g font-size="3">
<text x="359.3" y="172.9">Arihant Esta, 2g2, 2</text>
<text x="388.8" y="172.9">floor,</text>
<text x="359.3" y="176.2">No.370, Church Road, Mogappair East,</text>
<text x="359.3" y="179.5">Chennai-600037.</text>
<text x="359.3" y="182.8">Tel:+91- 98400 - 41400 / 90802 - 22066</text>
<text x="357.7" y="201.1">B167, 12th cross street, Jawahar Nagar,</text>
<text x="357.7" y="204.4">Palayamkottai, Tirunelveli-627007</text>
<text x="357.7" y="207.8">Cell No: +91 9865803764</text>
<text x="345.1" y="270.9">JOB NO. :</text>
<text x="360.7" y="271.1">ESP24075</text>
<text x="384.8" y="271.4">DRAWN BY:-</text>
<text x="404.8" y="271.4">RBN</text>
<text x="345.1" y="276.8">ELEMENT NO. :</text>
<text x="367.7" y="276.8">PW-GF-13</text>
<text x="384.8" y="276.8">SHEET SIZE:-</text>
<text x="345.1" y="282.4">DWG. NO. :</text>
<text x="345.1" y="287.7">SCALE :</text>
<text x="359.7" y="287.7">As indicated</text>
<text x="361.9" y="282.4">PW-GF-13(M2)</text>
<text x="384.8" y="282.4">REV.NO:-</text>
<text x="384.8" y="288">LEVEL. :</text>
</g>
<g font-size="2.8">
<text x="75.5" y="83.2">1 : 25</text>
<text x="237" y="120.4">1 : 25</text>
<text x="96.3" y="180.4">1 : 25</text>
<text x="130.3" y="223.4">ELEVATION</text>
<text x="155.1" y="223.4">SECTION</text>
</g>
<g font-size="2.5">
<text x="345.9" y="238.6">Rev</text>
<text x="347.4" y="235.3">0</text>
<text x="353.6" y="235.3">14-06-25</text>
<text x="355.9" y="238.6">Date</text>
<text x="372" y="235.3">FOR APPROVAL</text>
<text x="375.3" y="238.6">Description</text>
<text x="398.2" y="238.6">Chkd</text>
<text x="406" y="238.6">Appd.</text>
<text x="366" y="245.4">REVISION SCHEDULE</text>
</g>
<g font-size="2.1">
<text x="399.5" y="235.2">PK</text>
<text x="407" y="235.2">PRC</text>
</g>
<text font-size="2" x="385.7" y="172">nd</text>
</svg>
